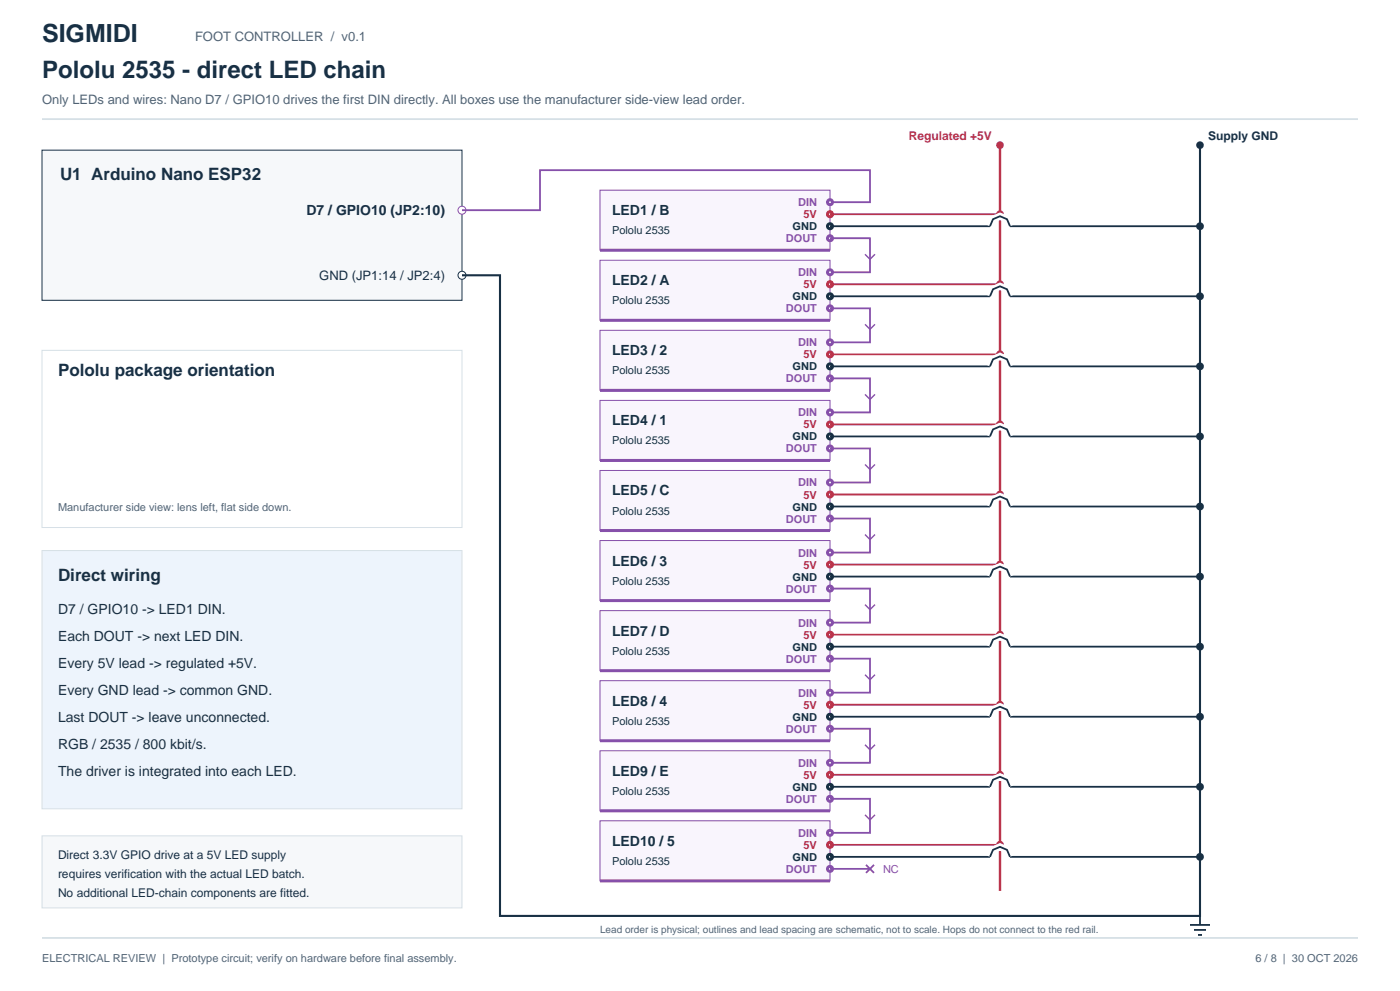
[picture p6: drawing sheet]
<svg xmlns="http://www.w3.org/2000/svg" width="420mm" height="297mm" viewBox="0 0 420 297" stroke-linecap="round" stroke-linejoin="round" font-family="sans-serif">
<path d="M12.6 35.7h394.8M12.6 281.1h394.8" fill="none" stroke="#d6e0e6" stroke-width=".54"/>
<path d="M12.6 45h126v45h-126z" fill-rule="evenodd" fill="#f6f8fa" stroke="#183044" stroke-width=".3"/>
<circle cx="138.6" cy="63" r="1.2" fill="#fff" stroke="#8650aa" stroke-width=".3"/>
<circle cx="138.6" cy="82.5" r="1.2" fill="#fff" stroke="#183044" stroke-width=".3"/>
<path d="M249 60.6h12v-9.6h-99v12h-23.4" fill="none" stroke="#8650aa" stroke-width=".54"/>
<path d="M360 43.5v231h-210v-192h-11.4" fill="none" stroke="#183044" stroke-width=".63" stroke-linecap="butt"/>
<path d="M300 43.5v223.5" fill="none" stroke="#ba344b" stroke-width=".72" stroke-linecap="butt"/>
<circle cx="300" cy="43.5" r=".78" fill="#ba344b" stroke="#ba344b" stroke-width=".72" stroke-linecap="butt"/>
<circle cx="360" cy="43.5" r=".78" fill="#183044" stroke="#183044" stroke-width=".72" stroke-linecap="butt"/>
<path d="M357 277.2h6M358.2 278.7h3.6M360 274.5v2.7M359.4 280.2h1.2" fill="none" stroke="#183044" stroke-width=".54"/>
<path d="M12.6 105h126v53.1h-126z" fill-rule="evenodd" fill="#fff" stroke="#d6e0e6" stroke-width=".3"/>
<path d="M12.6 165h126v77.4h-126z" fill-rule="evenodd" fill="#edf4fc" stroke="#d6e0e6" stroke-width=".3"/>
<path d="M12.6 250.5h126v21.6h-126z" fill-rule="evenodd" fill="#f6f8fa" stroke="#d6e0e6" stroke-width=".3"/>
<path d="M180 57h69v18h-69z" fill-rule="evenodd" fill="#f9f5fd" stroke="#8650aa" stroke-width=".3"/>
<path d="M180 75h69" fill="none" stroke="#8650aa" stroke-width=".9" stroke-linecap="butt"/>
<g fill="#fff" stroke="#8650aa" stroke-width=".9" stroke-linecap="butt">
<circle cx="249" cy="60.6" r=".75"/>
<circle cx="249" cy="71.4" r=".75"/>
</g>
<circle cx="249" cy="64.2" r=".75" fill="#fff" stroke="#ba344b" stroke-width=".9" stroke-linecap="butt"/>
<circle cx="249" cy="67.8" r=".75" fill="#fff" stroke="#183044" stroke-width=".9" stroke-linecap="butt"/>
<path d="M249 64.2h51" fill="none" stroke="#ba344b" stroke-width=".54"/>
<circle cx="300" cy="64.2" r=".9" fill="#ba344b" stroke="#ba344b" stroke-width=".54"/>
<path d="M249 67.8h48l.9-2.1 2.1-.9 2.1 .9 .9 2.1h57" fill="none" stroke="#183044" stroke-width=".54"/>
<circle cx="360" cy="67.8" r=".9" fill="#183044" stroke="#183044" stroke-width=".54"/>
<path d="M297 67.8l.9-2.1 2.1-.9 2.1 .9 .9 2.1" fill="none" stroke="#fff" stroke-width="2.1" stroke-linecap="butt"/>
<path d="M249 71.4h12v10.2h-12" fill="none" stroke="#8650aa" stroke-width=".54"/>
<path d="M259.5 76.2l1.5 1.5 1.5-1.5" fill="none" stroke="#8650aa" stroke-width=".42"/>
<path d="M180 78h69v18h-69z" fill-rule="evenodd" fill="#f9f5fd" stroke="#8650aa" stroke-width=".3"/>
<path d="M180 96h69" fill="none" stroke="#8650aa" stroke-width=".9" stroke-linecap="butt"/>
<g fill="#fff" stroke="#8650aa" stroke-width=".9" stroke-linecap="butt">
<circle cx="249" cy="81.6" r=".75"/>
<circle cx="249" cy="92.4" r=".75"/>
</g>
<circle cx="249" cy="85.2" r=".75" fill="#fff" stroke="#ba344b" stroke-width=".9" stroke-linecap="butt"/>
<circle cx="249" cy="88.8" r=".75" fill="#fff" stroke="#183044" stroke-width=".9" stroke-linecap="butt"/>
<path d="M249 85.2h51" fill="none" stroke="#ba344b" stroke-width=".54"/>
<circle cx="300" cy="85.2" r=".9" fill="#ba344b" stroke="#ba344b" stroke-width=".54"/>
<path d="M249 88.8h48l.9-2.1 2.1-.9 2.1 .9 .9 2.1h57" fill="none" stroke="#183044" stroke-width=".54"/>
<circle cx="360" cy="88.8" r=".9" fill="#183044" stroke="#183044" stroke-width=".54"/>
<path d="M297 88.8l.9-2.1 2.1-.9 2.1 .9 .9 2.1" fill="none" stroke="#fff" stroke-width="2.1" stroke-linecap="butt"/>
<path d="M249 92.4h12v10.2h-12" fill="none" stroke="#8650aa" stroke-width=".54"/>
<path d="M259.5 97.2l1.5 1.5 1.5-1.5" fill="none" stroke="#8650aa" stroke-width=".42"/>
<path d="M180 99h69v18h-69z" fill-rule="evenodd" fill="#f9f5fd" stroke="#8650aa" stroke-width=".3"/>
<path d="M180 117h69" fill="none" stroke="#8650aa" stroke-width=".9" stroke-linecap="butt"/>
<g fill="#fff" stroke="#8650aa" stroke-width=".9" stroke-linecap="butt">
<circle cx="249" cy="102.6" r=".75"/>
<circle cx="249" cy="113.4" r=".75"/>
</g>
<circle cx="249" cy="106.2" r=".75" fill="#fff" stroke="#ba344b" stroke-width=".9" stroke-linecap="butt"/>
<circle cx="249" cy="109.8" r=".75" fill="#fff" stroke="#183044" stroke-width=".9" stroke-linecap="butt"/>
<path d="M249 106.2h51" fill="none" stroke="#ba344b" stroke-width=".54"/>
<circle cx="300" cy="106.2" r=".9" fill="#ba344b" stroke="#ba344b" stroke-width=".54"/>
<path d="M249 109.8h48l.9-2.1 2.1-.9 2.1 .9 .9 2.1h57" fill="none" stroke="#183044" stroke-width=".54"/>
<circle cx="360" cy="109.8" r=".9" fill="#183044" stroke="#183044" stroke-width=".54"/>
<path d="M297 109.8l.9-2.1 2.1-.9 2.1 .9 .9 2.1" fill="none" stroke="#fff" stroke-width="2.1" stroke-linecap="butt"/>
<path d="M249 113.4h12v10.2h-12" fill="none" stroke="#8650aa" stroke-width=".54"/>
<path d="M259.5 118.2l1.5 1.5 1.5-1.5" fill="none" stroke="#8650aa" stroke-width=".42"/>
<path d="M180 120h69v18h-69z" fill-rule="evenodd" fill="#f9f5fd" stroke="#8650aa" stroke-width=".3"/>
<path d="M180 138h69" fill="none" stroke="#8650aa" stroke-width=".9" stroke-linecap="butt"/>
<g fill="#fff" stroke="#8650aa" stroke-width=".9" stroke-linecap="butt">
<circle cx="249" cy="123.6" r=".75"/>
<circle cx="249" cy="134.4" r=".75"/>
</g>
<circle cx="249" cy="127.2" r=".75" fill="#fff" stroke="#ba344b" stroke-width=".9" stroke-linecap="butt"/>
<circle cx="249" cy="130.8" r=".75" fill="#fff" stroke="#183044" stroke-width=".9" stroke-linecap="butt"/>
<path d="M249 127.2h51" fill="none" stroke="#ba344b" stroke-width=".54"/>
<circle cx="300" cy="127.2" r=".9" fill="#ba344b" stroke="#ba344b" stroke-width=".54"/>
<path d="M249 130.8h48l.9-2.1 2.1-.9 2.1 .9 .9 2.1h57" fill="none" stroke="#183044" stroke-width=".54"/>
<circle cx="360" cy="130.8" r=".9" fill="#183044" stroke="#183044" stroke-width=".54"/>
<path d="M297 130.8l.9-2.1 2.1-.9 2.1 .9 .9 2.1" fill="none" stroke="#fff" stroke-width="2.1" stroke-linecap="butt"/>
<path d="M249 134.4h12v10.2h-12" fill="none" stroke="#8650aa" stroke-width=".54"/>
<path d="M259.5 139.2l1.5 1.5 1.5-1.5" fill="none" stroke="#8650aa" stroke-width=".42"/>
<path d="M180 141h69v18h-69z" fill-rule="evenodd" fill="#f9f5fd" stroke="#8650aa" stroke-width=".3"/>
<path d="M180 159h69" fill="none" stroke="#8650aa" stroke-width=".9" stroke-linecap="butt"/>
<g fill="#fff" stroke="#8650aa" stroke-width=".9" stroke-linecap="butt">
<circle cx="249" cy="144.6" r=".75"/>
<circle cx="249" cy="155.4" r=".75"/>
</g>
<circle cx="249" cy="148.2" r=".75" fill="#fff" stroke="#ba344b" stroke-width=".9" stroke-linecap="butt"/>
<circle cx="249" cy="151.8" r=".75" fill="#fff" stroke="#183044" stroke-width=".9" stroke-linecap="butt"/>
<path d="M249 148.2h51" fill="none" stroke="#ba344b" stroke-width=".54"/>
<circle cx="300" cy="148.2" r=".9" fill="#ba344b" stroke="#ba344b" stroke-width=".54"/>
<path d="M249 151.8h48l.9-2.1 2.1-.9 2.1 .9 .9 2.1h57" fill="none" stroke="#183044" stroke-width=".54"/>
<circle cx="360" cy="151.8" r=".9" fill="#183044" stroke="#183044" stroke-width=".54"/>
<path d="M297 151.8l.9-2.1 2.1-.9 2.1 .9 .9 2.1" fill="none" stroke="#fff" stroke-width="2.1" stroke-linecap="butt"/>
<path d="M249 155.4h12v10.2h-12" fill="none" stroke="#8650aa" stroke-width=".54"/>
<path d="M259.5 160.2l1.5 1.5 1.5-1.5" fill="none" stroke="#8650aa" stroke-width=".42"/>
<path d="M180 162h69v18h-69z" fill-rule="evenodd" fill="#f9f5fd" stroke="#8650aa" stroke-width=".3"/>
<path d="M180 180h69" fill="none" stroke="#8650aa" stroke-width=".9" stroke-linecap="butt"/>
<g fill="#fff" stroke="#8650aa" stroke-width=".9" stroke-linecap="butt">
<circle cx="249" cy="165.6" r=".75"/>
<circle cx="249" cy="176.4" r=".75"/>
</g>
<circle cx="249" cy="169.2" r=".75" fill="#fff" stroke="#ba344b" stroke-width=".9" stroke-linecap="butt"/>
<circle cx="249" cy="172.8" r=".75" fill="#fff" stroke="#183044" stroke-width=".9" stroke-linecap="butt"/>
<path d="M249 169.2h51" fill="none" stroke="#ba344b" stroke-width=".54"/>
<circle cx="300" cy="169.2" r=".9" fill="#ba344b" stroke="#ba344b" stroke-width=".54"/>
<path d="M249 172.8h48l.9-2.1 2.1-.9 2.1 .9 .9 2.1h57" fill="none" stroke="#183044" stroke-width=".54"/>
<circle cx="360" cy="172.8" r=".9" fill="#183044" stroke="#183044" stroke-width=".54"/>
<path d="M297 172.8l.9-2.1 2.1-.9 2.1 .9 .9 2.1" fill="none" stroke="#fff" stroke-width="2.1" stroke-linecap="butt"/>
<path d="M249 176.4h12v10.2h-12" fill="none" stroke="#8650aa" stroke-width=".54"/>
<path d="M259.5 181.2l1.5 1.5 1.5-1.5" fill="none" stroke="#8650aa" stroke-width=".42"/>
<path d="M180 183h69v18h-69z" fill-rule="evenodd" fill="#f9f5fd" stroke="#8650aa" stroke-width=".3"/>
<path d="M180 201h69" fill="none" stroke="#8650aa" stroke-width=".9" stroke-linecap="butt"/>
<g fill="#fff" stroke="#8650aa" stroke-width=".9" stroke-linecap="butt">
<circle cx="249" cy="186.6" r=".75"/>
<circle cx="249" cy="197.4" r=".75"/>
</g>
<circle cx="249" cy="190.2" r=".75" fill="#fff" stroke="#ba344b" stroke-width=".9" stroke-linecap="butt"/>
<circle cx="249" cy="193.8" r=".75" fill="#fff" stroke="#183044" stroke-width=".9" stroke-linecap="butt"/>
<path d="M249 190.2h51" fill="none" stroke="#ba344b" stroke-width=".54"/>
<circle cx="300" cy="190.2" r=".9" fill="#ba344b" stroke="#ba344b" stroke-width=".54"/>
<path d="M249 193.8h48l.9-2.1 2.1-.9 2.1 .9 .9 2.1h57" fill="none" stroke="#183044" stroke-width=".54"/>
<circle cx="360" cy="193.8" r=".9" fill="#183044" stroke="#183044" stroke-width=".54"/>
<path d="M297 193.8l.9-2.1 2.1-.9 2.1 .9 .9 2.1" fill="none" stroke="#fff" stroke-width="2.1" stroke-linecap="butt"/>
<path d="M249 197.4h12v10.2h-12" fill="none" stroke="#8650aa" stroke-width=".54"/>
<path d="M259.5 202.2l1.5 1.5 1.5-1.5" fill="none" stroke="#8650aa" stroke-width=".42"/>
<path d="M180 204h69v18h-69z" fill-rule="evenodd" fill="#f9f5fd" stroke="#8650aa" stroke-width=".3"/>
<path d="M180 222h69" fill="none" stroke="#8650aa" stroke-width=".9" stroke-linecap="butt"/>
<g fill="#fff" stroke="#8650aa" stroke-width=".9" stroke-linecap="butt">
<circle cx="249" cy="207.6" r=".75"/>
<circle cx="249" cy="218.4" r=".75"/>
</g>
<circle cx="249" cy="211.2" r=".75" fill="#fff" stroke="#ba344b" stroke-width=".9" stroke-linecap="butt"/>
<circle cx="249" cy="214.8" r=".75" fill="#fff" stroke="#183044" stroke-width=".9" stroke-linecap="butt"/>
<path d="M249 211.2h51" fill="none" stroke="#ba344b" stroke-width=".54"/>
<circle cx="300" cy="211.2" r=".9" fill="#ba344b" stroke="#ba344b" stroke-width=".54"/>
<path d="M249 214.8h48l.9-2.1 2.1-.9 2.1 .9 .9 2.1h57" fill="none" stroke="#183044" stroke-width=".54"/>
<circle cx="360" cy="214.8" r=".9" fill="#183044" stroke="#183044" stroke-width=".54"/>
<path d="M297 214.8l.9-2.1 2.1-.9 2.1 .9 .9 2.1" fill="none" stroke="#fff" stroke-width="2.1" stroke-linecap="butt"/>
<path d="M249 218.4h12v10.2h-12" fill="none" stroke="#8650aa" stroke-width=".54"/>
<path d="M259.5 223.2l1.5 1.5 1.5-1.5" fill="none" stroke="#8650aa" stroke-width=".42"/>
<path d="M180 225h69v18h-69z" fill-rule="evenodd" fill="#f9f5fd" stroke="#8650aa" stroke-width=".3"/>
<path d="M180 243h69" fill="none" stroke="#8650aa" stroke-width=".9" stroke-linecap="butt"/>
<g fill="#fff" stroke="#8650aa" stroke-width=".9" stroke-linecap="butt">
<circle cx="249" cy="228.6" r=".75"/>
<circle cx="249" cy="239.4" r=".75"/>
</g>
<circle cx="249" cy="232.2" r=".75" fill="#fff" stroke="#ba344b" stroke-width=".9" stroke-linecap="butt"/>
<circle cx="249" cy="235.8" r=".75" fill="#fff" stroke="#183044" stroke-width=".9" stroke-linecap="butt"/>
<path d="M249 232.2h51" fill="none" stroke="#ba344b" stroke-width=".54"/>
<circle cx="300" cy="232.2" r=".9" fill="#ba344b" stroke="#ba344b" stroke-width=".54"/>
<path d="M249 235.8h48l.9-2.1 2.1-.9 2.1 .9 .9 2.1h57" fill="none" stroke="#183044" stroke-width=".54"/>
<circle cx="360" cy="235.8" r=".9" fill="#183044" stroke="#183044" stroke-width=".54"/>
<path d="M297 235.8l.9-2.1 2.1-.9 2.1 .9 .9 2.1" fill="none" stroke="#fff" stroke-width="2.1" stroke-linecap="butt"/>
<path d="M249 239.4h12v10.2h-12" fill="none" stroke="#8650aa" stroke-width=".54"/>
<path d="M259.5 244.2l1.5 1.5 1.5-1.5" fill="none" stroke="#8650aa" stroke-width=".42"/>
<path d="M180 246h69v18h-69z" fill-rule="evenodd" fill="#f9f5fd" stroke="#8650aa" stroke-width=".3"/>
<path d="M180 264h69" fill="none" stroke="#8650aa" stroke-width=".9" stroke-linecap="butt"/>
<g fill="#fff" stroke="#8650aa" stroke-width=".9" stroke-linecap="butt">
<circle cx="249" cy="249.6" r=".75"/>
<circle cx="249" cy="260.4" r=".75"/>
</g>
<circle cx="249" cy="253.2" r=".75" fill="#fff" stroke="#ba344b" stroke-width=".9" stroke-linecap="butt"/>
<circle cx="249" cy="256.8" r=".75" fill="#fff" stroke="#183044" stroke-width=".9" stroke-linecap="butt"/>
<path d="M249 253.2h51" fill="none" stroke="#ba344b" stroke-width=".54"/>
<circle cx="300" cy="253.2" r=".9" fill="#ba344b" stroke="#ba344b" stroke-width=".54"/>
<path d="M249 256.8h48l.9-2.1 2.1-.9 2.1 .9 .9 2.1h57" fill="none" stroke="#183044" stroke-width=".54"/>
<circle cx="360" cy="256.8" r=".9" fill="#183044" stroke="#183044" stroke-width=".54"/>
<path d="M297 256.8l.9-2.1 2.1-.9 2.1 .9 .9 2.1" fill="none" stroke="#fff" stroke-width="2.1" stroke-linecap="butt"/>
<path d="M259.8 259.2l2.4 2.4M262.2 259.2l-2.4 2.4M249 260.4h12" fill="none" stroke="#8650aa" stroke-width=".54"/>
<text font-size="7.5" fill="#183044" x="12.6" y="12.6">SIGMIDI</text>
<text font-size="7.2" fill="#183044" x="12.6" y="23.4">Pololu 2535 - direct LED chain</text>
<g font-size="5.1" fill="#183044">
<text x="18" y="54">U1 Arduino Nano ESP32</text>
<text x="17.4" y="112.8">Pololu package orientation</text>
<text x="17.4" y="174">Direct wiring</text>
</g>
<g font-size="4.2" fill="#183044">
<text x="91.9" y="64.5">D7 / GPIO10 (JP2:10)</text>
<text x="183.6" y="64.5">LED1 / B</text>
<text x="183.6" y="85.5">LED2 / A</text>
<text x="183.6" y="106.5">LED3 / 2</text>
<text x="183.6" y="127.5">LED4 / 1</text>
<text x="183.6" y="148.5">LED5 / C</text>
<text x="183.6" y="169.5">LED6 / 3</text>
<text x="17.4" y="183.9">D7 / GPIO10 -&gt; LED1 DIN.</text>
<text x="17.4" y="192">Each DOUT -&gt; next LED DIN.</text>
<text x="183.6" y="190.5">LED7 / D</text>
<text x="17.4" y="200.1">Every 5V lead -&gt; regulated +5V.</text>
<text x="17.4" y="208.2">Every GND lead -&gt; common GND.</text>
<text x="183.6" y="211.5">LED8 / 4</text>
<text x="17.4" y="216.3">Last DOUT -&gt; leave unconnected.</text>
<text x="17.4" y="224.4">RGB / 2535 / 800 kbit/s.</text>
<text x="17.4" y="232.5">The driver is integrated into each LED.</text>
<text x="183.6" y="232.5">LED9 / E</text>
<text x="183.6" y="253.5">LED10 / 5</text>
</g>
<g font-size="3.9" fill="#526575">
<text x="58.5" y="12.3">FOOT CONTROLLER / v0.1</text>
<text x="12.6" y="31.2">Only LEDs and wires: Nano D7 / GPIO10 drives the first DIN directly. All boxes use the manufacturer side-view lead order.</text>
</g>
<text font-size="3.9" fill="#183044" x="95.8" y="84">GND (JP1:14 / JP2:4)</text>
<text font-size="3.6" fill="#ba344b" x="272.7" y="42">Regulated +5V</text>
<g font-size="3.6" fill="#183044">
<text x="362.4" y="42">Supply GND</text>
<text x="17.4" y="257.4">Direct 3.3V GPIO drive at a 5V LED supply</text>
<text x="17.4" y="263.1">requires verification with the actual LED batch.</text>
<text x="17.4" y="268.8">No additional LED-chain components are fitted.</text>
</g>
<g font-size="3.3" fill="#8650aa">
<text x="239.4" y="61.8">DIN</text>
<text x="235.8" y="72.6">DOUT</text>
<text x="239.4" y="82.8">DIN</text>
<text x="235.8" y="93.6">DOUT</text>
<text x="239.4" y="103.8">DIN</text>
<text x="235.8" y="114.6">DOUT</text>
<text x="239.4" y="124.8">DIN</text>
<text x="235.8" y="135.6">DOUT</text>
<text x="239.4" y="145.8">DIN</text>
<text x="235.8" y="156.6">DOUT</text>
<text x="239.4" y="166.8">DIN</text>
<text x="235.8" y="177.6">DOUT</text>
<text x="239.4" y="187.8">DIN</text>
<text x="235.8" y="198.6">DOUT</text>
<text x="239.4" y="208.8">DIN</text>
<text x="235.8" y="219.6">DOUT</text>
<text x="239.4" y="229.8">DIN</text>
<text x="235.8" y="240.6">DOUT</text>
<text x="239.4" y="250.8">DIN</text>
<text x="235.8" y="261.6">DOUT</text>
<text x="264.9" y="261.6">NC</text>
</g>
<g font-size="3.3" fill="#ba344b">
<text x="241.1" y="65.4">5V</text>
<text x="241.1" y="86.4">5V</text>
<text x="241.1" y="107.4">5V</text>
<text x="241.1" y="128.4">5V</text>
<text x="241.1" y="149.4">5V</text>
<text x="241.1" y="170.4">5V</text>
<text x="241.1" y="191.4">5V</text>
<text x="241.1" y="212.4">5V</text>
<text x="241.1" y="233.4">5V</text>
<text x="241.1" y="254.4">5V</text>
</g>
<g font-size="3.3" fill="#183044">
<text x="183.6" y="70.2">Pololu 2535</text>
<text x="237.8" y="69">GND</text>
<text x="237.8" y="90">GND</text>
<text x="183.6" y="91.2">Pololu 2535</text>
<text x="183.6" y="112.2">Pololu 2535</text>
<text x="237.8" y="111">GND</text>
<text x="237.8" y="132">GND</text>
<text x="183.6" y="133.2">Pololu 2535</text>
<text x="183.6" y="154.2">Pololu 2535</text>
<text x="237.8" y="153">GND</text>
<text x="237.8" y="174">GND</text>
<text x="183.6" y="175.2">Pololu 2535</text>
<text x="183.6" y="196.2">Pololu 2535</text>
<text x="237.8" y="195">GND</text>
<text x="237.8" y="216">GND</text>
<text x="183.6" y="217.2">Pololu 2535</text>
<text x="183.6" y="238.2">Pololu 2535</text>
<text x="237.8" y="237">GND</text>
<text x="237.8" y="258">GND</text>
<text x="183.6" y="259.2">Pololu 2535</text>
</g>
<g font-size="3.3" fill="#526575">
<text x="17.4" y="153">Manufacturer side view: lens left, flat side down.</text>
<text x="12.6" y="288.3">ELECTRICAL REVIEW | Prototype circuit; verify on hardware before final assembly.</text>
<text x="376.6" y="288.3">6 / 8 | 30 OCT 2026</text>
</g>
<text font-size="3" fill="#526575" x="180" y="279.6">Lead order is physical; outlines and lead spacing are schematic, not to scale. Hops do not connect to the red rail.</text>
</svg>
